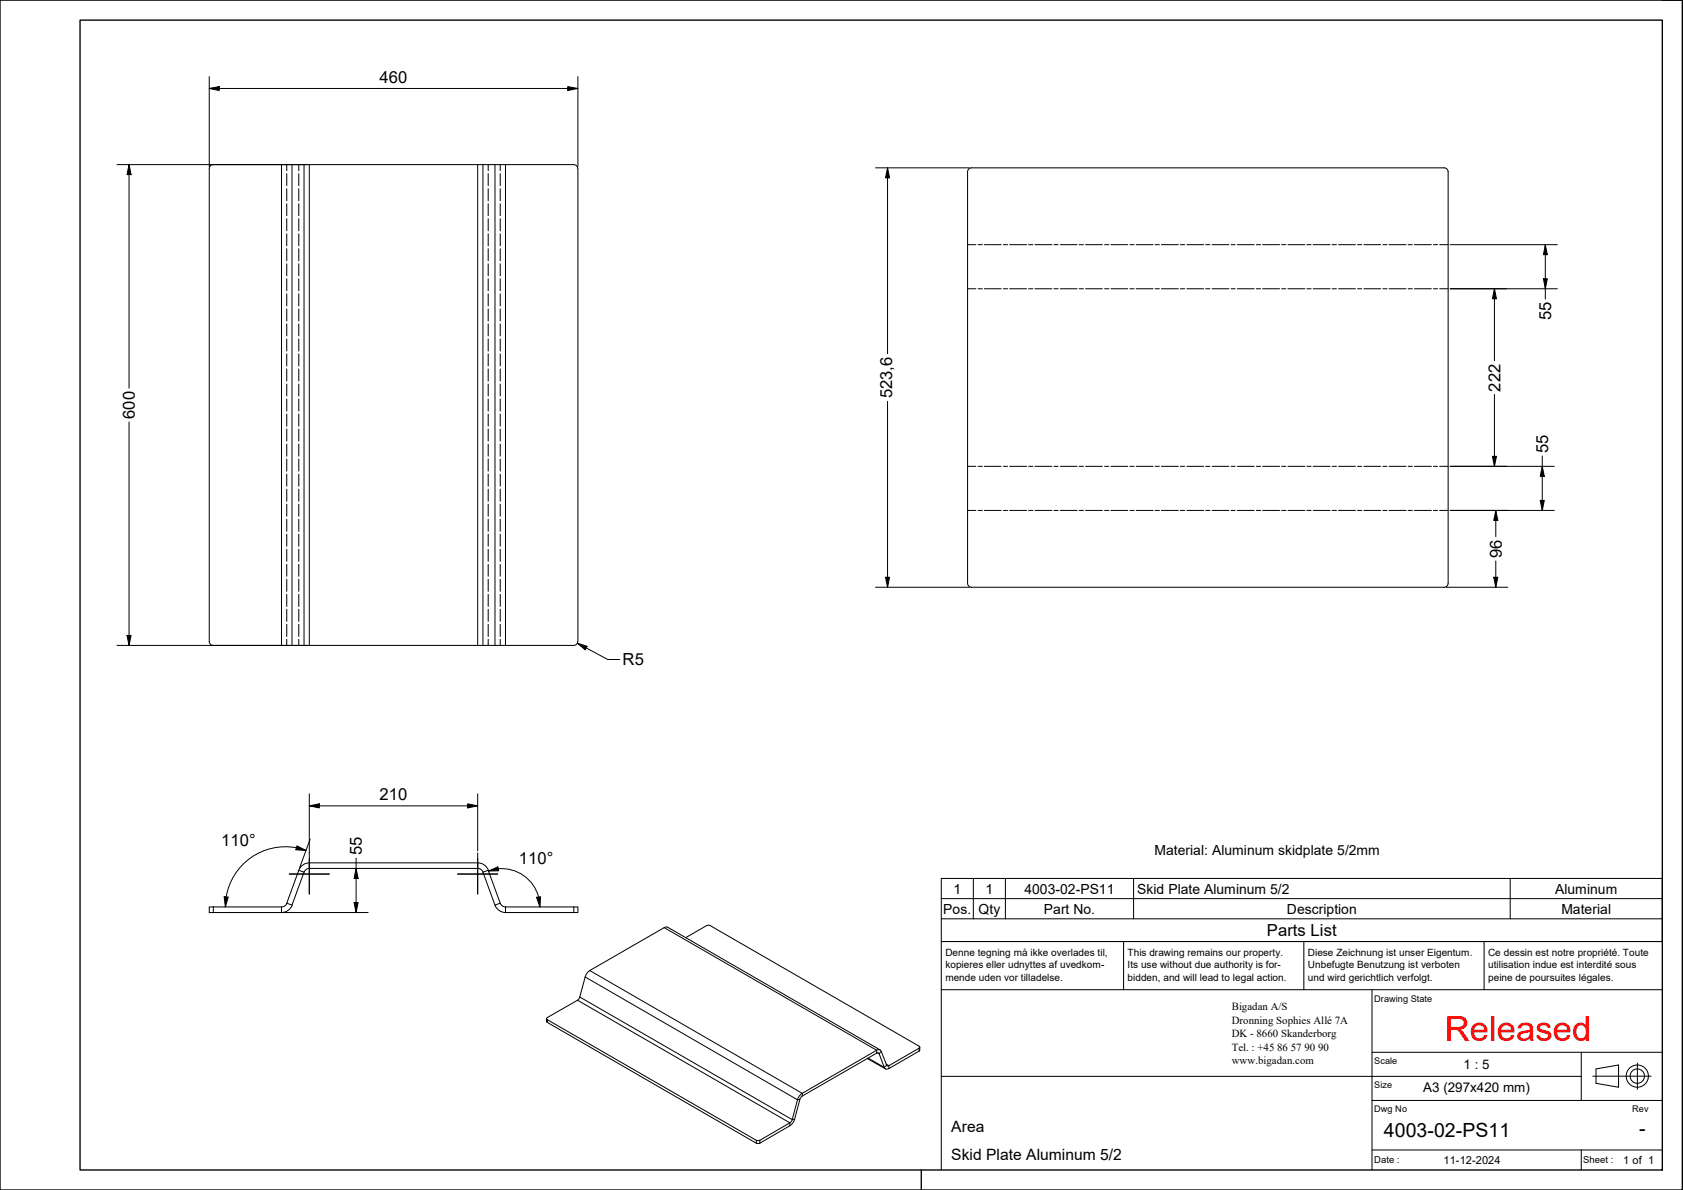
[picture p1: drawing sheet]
<svg xmlns="http://www.w3.org/2000/svg" width="420mm" height="297mm" viewBox="0 0 420 297" stroke-linecap="round" stroke-linejoin="round" font-family="sans-serif">
<!-- layer: Hidden Narrow -->
<g fill="none" stroke="#000" stroke-width=".25">
<path d="M71.6 41.1v1.5M71.6 43.3v3M71.6 47.1v3M71.6 50.9v2.9M71.6 54.6v3M71.6 58.4v3M74.6 41.1v1.5M74.6 43.3v3M74.6 47.1v3M74.6 50.9v2.9M74.6 54.6v3M74.6 58.4v3"/>
<path d="M121.9 41.1v1.5M121.9 43.3v3M121.9 47.1v3M121.9 50.9v2.9M121.9 54.6v3M121.9 58.4v3M124.9 41.1v1.5M124.9 43.3v3M124.9 47.1v3M124.9 50.9v2.9M124.9 54.6v3M124.9 58.4v3"/>
<path d="M71.6 62.1v3M71.6 65.9v3M71.6 69.6v3M71.6 73.3v3.1M71.6 77.1v3M74.6 62.1v3M74.6 65.9v3M74.6 69.6v3M74.6 73.3v3.1M74.6 77.1v3M121.9 62.1v3M121.9 65.9v3"/>
<path d="M121.9 69.6v3M121.9 73.3v3.1M121.9 77.1v3M124.9 62.1v3M124.9 65.9v3M124.9 69.6v3M124.9 73.3v3.1M124.9 77.1v3M71.6 80.8v3M71.6 84.6v3M71.6 88.3v3M71.6 92.1v3"/>
<path d="M71.6 95.9v2.9M71.6 99.6v3M74.6 80.8v3M74.6 84.6v3M74.6 88.3v3M74.6 92.1v3M74.6 95.9v2.9M74.6 99.6v3M121.9 80.8v3M121.9 84.6v3M121.9 88.3v3M121.9 92.1v3"/>
<path d="M121.9 95.9v2.9M121.9 99.6v3M124.9 80.8v3M124.9 84.6v3M124.9 88.3v3M124.9 92.1v3M124.9 95.9v2.9M124.9 99.6v3M71.6 103.4v3M71.6 107.1v3M71.6 110.9v3M71.6 114.6v3"/>
<path d="M71.6 118.3v3.1M74.6 103.4v3M74.6 107.1v3M74.6 110.9v3M74.6 114.6v3M74.6 118.3v3.1M121.9 103.4v3M121.9 107.1v3M121.9 110.9v3M121.9 114.6v3M121.9 118.3v3.1M124.9 103.4v3"/>
<path d="M124.9 107.1v3M124.9 110.9v3M124.9 114.6v3M124.9 118.3v3.1M71.6 122.1v3M71.6 125.8v3M71.6 129.6v3M71.6 133.3v3M71.6 137.1v3M74.6 122.1v3M74.6 125.8v3M74.6 129.6v3"/>
<path d="M74.6 133.3v3M74.6 137.1v3M121.9 122.1v3M121.9 125.8v3M121.9 129.6v3M121.9 133.3v3M121.9 137.1v3M124.9 122.1v3M124.9 125.8v3M124.9 129.6v3M124.9 133.3v3M124.9 137.1v3"/>
<path d="M71.6 140.9v2.9M71.6 144.6v3M71.6 148.4v3M71.6 152.1v3M71.6 155.9v3M71.6 159.6v1.5M74.6 140.9v2.9M74.6 144.6v3M74.6 148.4v3M74.6 152.1v3M74.6 155.9v3M74.6 159.6v1.5"/>
<path d="M121.9 140.9v2.9M121.9 144.6v3M121.9 148.4v3M121.9 152.1v3M121.9 155.9v3M121.9 159.6v1.5M124.9 140.9v2.9M124.9 144.6v3M124.9 148.4v3M124.9 152.1v3M124.9 155.9v3M124.9 159.6v1.5"/>
</g>
<!-- layer: Visible -->
<path d="M52.2 42.1a1 1 0 0 1 1.1-1h89.9a.99 .99 0 0 1 1 1M52.2 42.1v118a1 1 0 0 0 1.1 1h89.9a.99 .99 0 0 0 1-1M144.3 42.1v118M241.8 42.2l.7-.3h118a1 1 0 0 1 1 1v102.7a1 1 0 0 1-.9 1h-118.1a1 1 0 0 1-.9-1v-102.7zM77.2 215.4h42.1a2.7 2.7 0 0 1 2.6 1.8l3 8.3 .6 .7 .7 .2h18.1v1.4h-18.1a2.82 2.82 0 0 1-2.6-1.9l-3.2-8.5-.8-.6h-42.4M77.2 215.4a2.82 2.82 0 0 0-2.6 1.8l-3 8.3M77.2 216.8l-.6 .1-.7 .8-3 8.2M71.6 225.5l-.6 .7-.7 .2h-18.1v1.4h18.1a2.82 2.82 0 0 0 2.6-1.9M171.2 234l5.2-3 .5-.1 .4 .1 52.3 30.3v.3l-7.9 4.5-.3-.2-1.4-3.4a.72 .72 0 0 0-1.1-.3l-18.6 10.7a2.56 2.56 0 0 0-1.2 1.6l-1.5 5.4-7.9 4.7-.6 .1-52.6-30.2-.1-.2 .3-.3 7.6-4.4 .4-.6 1.4-5.1a2.6 2.6 0 0 1 1.1-1.6l18.6-10.8 .7-.1 53.2 30.7M136.4 254.3l.1 .9 52.6 30.2h.6l8-4.9 .7-1.1 1.3-5.1 .6-.7 18.6-10.7 .3-.1 .3 .2 1.3 3.4a.74 .74 0 0 0 1.1 .3l7.7-4.4v-.9M216.5 264.2l4.6 2.6" fill="none" stroke="#000" stroke-width=".25"/>
<!-- layer: Visible Narrow -->
<g fill="none" stroke="#000" stroke-width=".25">
<path d="M70.3 41.1v120M72.9 41.1v120M75.9 41.1v120M77.2 41.1v120M119.3 41.1v120M120.6 41.1v120M123.6 41.1v120M126.2 41.1v120M74.6 217.2l1.3 .5M77.2 215.4v1.4M119.3 215.4v1.4M121.9 217.2l-1.3 .5"/>
<path d="M53.3 226.4v1.4M70.3 226.4v1.4M71.6 225.5l1.3 .4M124.9 225.5l-1.3 .4M126.2 226.4v1.4M143.3 226.4v1.4M165.8 231.5l53.1 30.7v.7M136.7 254.5v.7M144.2 249.7l53 30.6v.7M144.7 248.9l53.1 30.6 .6-.1M146.1 243.9l53 30.6 .6-.1M147.2 242.3l53.1 30.6v.7"/>
<path d="M216.7 264.1l4.1 2.3 .6-.5M220 262.5l-.5 .5-.4-.2M221.2 265.6l.7 .4v.7M229.4 261.6v.8M188.8 284.6v.8M189.7 284.6v.8"/>
</g>
<!-- layer: Bend Centerline -->
<g fill="none" stroke="#000" stroke-width=".25">
<path d="M241.6 61.1h2M241.6 72.1h2M244.2 61.1h1M244.2 72.1h1M245.7 61.1h4.2M245.7 72.1h4.2M250.5 61.1h1M250.5 72.1h1M252.1 61.1h4.2M252.1 72.1h4.2M256.8 61.1h1.1M256.8 72.1h1.1"/>
<path d="M258.4 61.1h4.2M258.4 72.1h4.2M263.1 61.1h1.1M263.1 72.1h1.1M264.7 61.1h4.2M264.7 72.1h4.2M269.4 61.1h1.1M269.4 72.1h1.1M271 61.1h4.2M271 72.1h4.2M275.8 61.1h1M275.8 72.1h1"/>
<path d="M277.3 61.1h4.2M277.3 72.1h4.2M282.1 61.1h1M282.1 72.1h1M283.6 61.1h4.3M283.6 72.1h4.3M288.4 61.1h1M288.4 72.1h1M289.9 61.1h4.3M289.9 72.1h4.3M294.7 61.1h1M294.7 72.1h1"/>
<path d="M296.3 61.1h4.2M296.3 72.1h4.2M301 61.1h1M301 72.1h1M302.6 61.1h4.2M302.6 72.1h4.2M307.3 61.1h1.1M307.3 72.1h1.1M308.9 61.1h4.2M308.9 72.1h4.2M313.6 61.1h1.1M313.6 72.1h1.1"/>
<path d="M315.2 61.1h4.2M315.2 72.1h4.2M320 61.1h1M320 72.1h1M321.5 61.1h4.3M321.5 72.1h4.3M326.3 61.1h1M326.3 72.1h1M327.8 61.1h4.3M327.8 72.1h4.3M332.6 61.1h1M332.6 72.1h1"/>
<path d="M334.2 61.1h4.2M334.2 72.1h4.2M338.9 61.1h1M338.9 72.1h1M340.5 61.1h4.2M340.5 72.1h4.2M345.2 61.1h1.1M345.2 72.1h1.1M346.8 61.1h4.2M346.8 72.1h4.2M351.5 61.1h1.1M351.5 72.1h1.1"/>
<path d="M353.1 61.1h4.2M353.1 72.1h4.2M357.8 61.1h1.1M357.8 72.1h1.1M359.4 61.1h2.1M359.4 72.1h2.1M241.6 116.4h2M244.2 116.4h1M245.7 116.4h4.2M250.5 116.4h1M252.1 116.4h4.2M256.8 116.4h1.1"/>
<path d="M258.4 116.4h4.2M263.1 116.4h1.1M264.7 116.4h4.2M269.4 116.4h1.1M271 116.4h4.2M275.8 116.4h1M277.3 116.4h4.2M282.1 116.4h1M283.6 116.4h4.3M288.4 116.4h1M289.9 116.4h4.3M294.7 116.4h1"/>
<path d="M296.3 116.4h4.2M301 116.4h1M302.6 116.4h4.2M307.3 116.4h1.1M308.9 116.4h4.2M313.6 116.4h1.1M315.2 116.4h4.2M320 116.4h1M321.5 116.4h4.3M326.3 116.4h1M327.8 116.4h4.3M332.6 116.4h1"/>
<path d="M334.2 116.4h4.2M338.9 116.4h1M340.5 116.4h4.2M345.2 116.4h1.1M346.8 116.4h4.2M351.5 116.4h1.1M353.1 116.4h4.2M357.8 116.4h1.1M359.4 116.4h2.1M241.6 127.4h2M244.2 127.4h1M245.7 127.4h4.2"/>
<path d="M250.5 127.4h1M252.1 127.4h4.2M256.8 127.4h1.1M258.4 127.4h4.2M263.1 127.4h1.1M264.7 127.4h4.2M269.4 127.4h1.1M271 127.4h4.2M275.8 127.4h1M277.3 127.4h4.2M282.1 127.4h1M283.6 127.4h4.3"/>
<path d="M288.4 127.4h1M289.9 127.4h4.3M294.7 127.4h1M296.3 127.4h4.2M301 127.4h1M302.6 127.4h4.2M307.3 127.4h1.1M308.9 127.4h4.2M313.6 127.4h1.1M315.2 127.4h4.2M320 127.4h1M321.5 127.4h4.3"/>
<path d="M326.3 127.4h1M327.8 127.4h4.3M332.6 127.4h1M334.2 127.4h4.2M338.9 127.4h1M340.5 127.4h4.2M345.2 127.4h1.1M346.8 127.4h4.2M351.5 127.4h1.1M353.1 127.4h4.2M357.8 127.4h1.1M359.4 127.4h2.1"/>
</g>
<!-- layer: Symbol -->
<path d="M243 219.3v10M251 219.3v10M283 219.3v10M377 219.3v10M235 224.3h180v-5h-180v10M235 229.3v5.7h180v-5.7M415 224.3v5h-180" fill="none" stroke="#000" stroke-width=".25"/>
<!-- layer: Border -->
<path d="M0 0h420v297h-420zM20 5h395v287h-395zM415 0h5M230 292v5" fill="none" stroke="#000" stroke-width=".34"/>
<!-- layer: Title -->
<g fill="none" stroke="#000" stroke-width=".25">
<path d="M280.5 235v12M325.5 235v12M370.5 235v12M415 235h-180v57M235 247h180M342.5 247v45M235 268.7h159.8M342.5 274.7h72.5M342.5 262.7h72.5M394.8 262.7v12M397.6 268.6h14.6M398.4 266.8l5.7-1v5.6l-5.7-1z"/>
<path d="M408.8 265.3v6.6M342.5 287h72.5M394.8 287v5"/>
<circle cx="408.7" cy="268.6" r="2.77"/>
<circle cx="408.7" cy="268.6" r="1.8"/>
</g>
<!-- layer: Dimension -->
<g fill="none" stroke="#000" stroke-width=".25">
<path d="M52.2 19.1v22.5M144.3 19.1v22.5M52.2 22.1l2.5-.5v1zM52.2 22.1h92.1M141.7 21.6l2.6 .5-2.6 .5zM29.2 41.1h47.5M32.2 41.1l.5 2.5h-1zM32.2 41.1v55.8M218.6 41.9h23.4M221.6 41.9l.5 2.5h-1zM221.6 41.9v46.4M362 72.1h26.8"/>
<path d="M362 61.1h26.8M373.1 72.1l.5 2.5h-1zM373.1 72.1v17.9M385.3 69.6h1l-.5 2.5zM385.8 61.1l.5 2.5h-1zM385.8 61.1v13.6M373.1 98.5v17.9M32.2 105.3v55.8M221.6 100.2v46.4M362 116.4h26M372.6 113.9h1l-.5 2.5zM385 116.4l.5 2.5h-1z"/>
<path d="M385 113.8v13.6M362 127.4h26M373.4 127.4l.5 2.5h-1zM373.4 127.4v6.6M384.5 124.9h1l-.5 2.5zM31.7 158.6h1l-.5 2.5zM218.6 146.6h23.4M221.1 144.1h1l-.5 2.5zM361 146.6h15.4M372.9 144.1h1l-.5 2.5zM373.4 140v6.6M29.2 161.1h47.5"/>
<path d="M144.1 160.6l2.5 .7-.5 .9zM144.1 160.6l7.6 4h3M77.2 198.1v14.8M119.3 198.1v14.3M74 211.6a15 15 0 0 0-17.7 14.8M74 211.6l2.4 .7M74.1 211.1l2.3 1.2-2.5-.2zM77.2 201.2l2.5-.6v1.1zM77.2 201.2h42.1M77.4 209.5l-2.6 7.2M88.9 216.8l.5 2.5h-1zM88.9 214.2v13.6"/>
<path d="M116.8 200.6l2.5 .6-2.5 .5zM122 217.4l2.3-1 .2 1zM124.4 216.9l-2.4 .5M124.4 216.9a9.5 9.5 0 0 1 10.4 9.5M56 223.8l1 .1-.7 2.5zM70.8 227.8h21.1M88.4 225.3h1l-.5 2.5zM133.9 224l1.1-.2-.2 2.6z"/>
</g>
<g fill="#000">
<path d="M52.2 22.1l2.5-.5v1zM141.7 21.6l2.6 .5-2.6 .5zM32.2 41.1l.5 2.5h-1zM221.6 41.9l.5 2.5h-1zM373.1 72.1l.5 2.5h-1zM385.3 69.6h1l-.5 2.5zM385.8 61.1l.5 2.5h-1zM372.6 113.9h1l-.5 2.5zM385 116.4l.5 2.5h-1zM373.4 127.4l.5 2.5h-1zM384.5 124.9h1l-.5 2.5zM31.7 158.6h1l-.5 2.5z"/>
<path d="M221.1 144.1h1l-.5 2.5zM372.9 144.1h1l-.5 2.5zM144.1 160.6l2.5 .7-.5 .9zM74.1 211.1l2.3 1.2-2.5-.2zM77.2 201.2l2.5-.6v1.1zM88.9 216.8l.5 2.5h-1zM116.8 200.6l2.5 .6-2.5 .5zM122 217.4l2.3-1 .2 1zM56 223.8l1 .1-.7 2.5zM88.4 225.3h1l-.5 2.5zM133.9 224l1.1-.2-.2 2.6z"/>
</g>
<!-- layer: Center Mark -->
<path d="M72.2 218.2h10M77.2 212.9v10.3v-8.9M114.3 218.2h9.9M119.3 212.9v10.3v-8.9" fill="none" stroke="#000" stroke-width=".25"/>
<text font-size="8.6" fill="#f00" x="360.7" y="259.7">Released</text>
<g font-size="4.9">
<text x="345.5" y="283.8">4003-02-PS11</text>
<text x="409.2" y="283.3">-</text>
</g>
<g font-size="4.1">
<text x="94.7" y="20.6">460</text>
<text x="387.3" y="80" transform="rotate(-90 387.3 80)">55</text>
<text x="222.8" y="99.5" transform="rotate(-90 222.8 99.5)">523,6</text>
<text x="374.6" y="97.7" transform="rotate(-90 374.6 97.7)">222</text>
<text x="33.7" y="104.6" transform="rotate(-90 33.7 104.6)">600</text>
<text x="386.5" y="113.1" transform="rotate(-90 386.5 113.1)">55</text>
<text x="374.9" y="139.3" transform="rotate(-90 374.9 139.3)">96</text>
<text x="155.4" y="166.1">R5</text>
<text x="94.7" y="199.7">210</text>
<text x="55.2" y="211.1">110°</text>
<text x="90.3" y="213.5" transform="rotate(-90 90.3 213.5)">55</text>
<text x="129.5" y="215.6">110°</text>
<text x="316.3" y="233.7">Parts List</text>
</g>
<g font-size="3.9">
<text x="237.5" y="282.5">Area</text>
<text x="237.5" y="289.5">Skid Plate Aluminum 5/2</text>
</g>
<g font-size="3.5">
<text x="288.2" y="213.4">Material: Aluminum skidplate 5/2mm</text>
<text x="238" y="223">1</text>
<text x="246" y="223">1</text>
<text x="255.7" y="223.1">4003-02-PS11</text>
<text x="283.9" y="223.1">Skid Plate Aluminum 5/2</text>
<text x="388.2" y="223">Aluminum</text>
<text x="235.5" y="228.1">Pos.</text>
<text x="244.3" y="228.1">Qty</text>
<text x="260.6" y="228.1">Part No.</text>
<text x="321.3" y="228.1">Description</text>
<text x="389.8" y="228.1">Material</text>
</g>
<g font-size="3.3">
<text x="365.4" y="266.9">1 : 5</text>
<text x="355.3" y="272.5">A3 (297x420 mm)</text>
</g>
<g font-size="2.8">
<text x="360.3" y="290.5">11-12-2024</text>
<text x="405.3" y="290.5">1 of 1</text>
</g>
<g font-size="2.7">
<text x="307.5" y="252">Bigadan A/S</text>
<text x="307.5" y="255.5">Dronning Sophies Allé 7A</text>
<text x="307.5" y="262.3">Tel. : +45</text>
<text x="307.5" y="258.9">DK - 8660 Skanderborg</text>
<text x="318.9" y="262.3">86</text>
<text x="322.2" y="262.3">57</text>
<text x="325.6" y="262.3">90</text>
<text x="329.1" y="262.3">90</text>
<text x="307.5" y="265.7">www.bigadan.com</text>
</g>
<g font-size="2.5">
<text x="236" y="238.5">Denne tegning må ikke overlades til,</text>
<text x="281.5" y="238.5">This drawing remains our property.</text>
<text x="326.5" y="238.5">Diese Zeichnung ist unser Eigentum.</text>
<text x="371.5" y="238.5">Ce dessin est notre propriété. Toute</text>
<text x="236" y="241.6">kopieres eller udnyttes af uvedkom-</text>
<text x="236" y="244.8">mende uden vor tilladelse.</text>
<text x="281.5" y="244.8">bidden, and will lead to legal action.</text>
<text x="281.5" y="241.6">Its use without due authority is for-</text>
<text x="326.5" y="241.6">Unbefugte Benutzung ist verboten</text>
<text x="326.5" y="244.8">und wird gerichtlich verfolgt.</text>
<text x="371.5" y="241.6">utilisation indue est interdité sous</text>
<text x="371.5" y="244.8">peine de poursuites légales.</text>
</g>
<g font-size="2.4">
<text x="343.1" y="290.4">Date :</text>
<text x="395.2" y="290.4">Sheet :</text>
</g>
<g font-size="2.3">
<text x="343.1" y="250">Drawing State</text>
<text x="343.1" y="265.7">Scale</text>
<text x="343.1" y="271.7">Size</text>
<text x="343.1" y="277.7">Dwg No</text>
<text x="407.5" y="277.7">Rev</text>
</g>
</svg>
